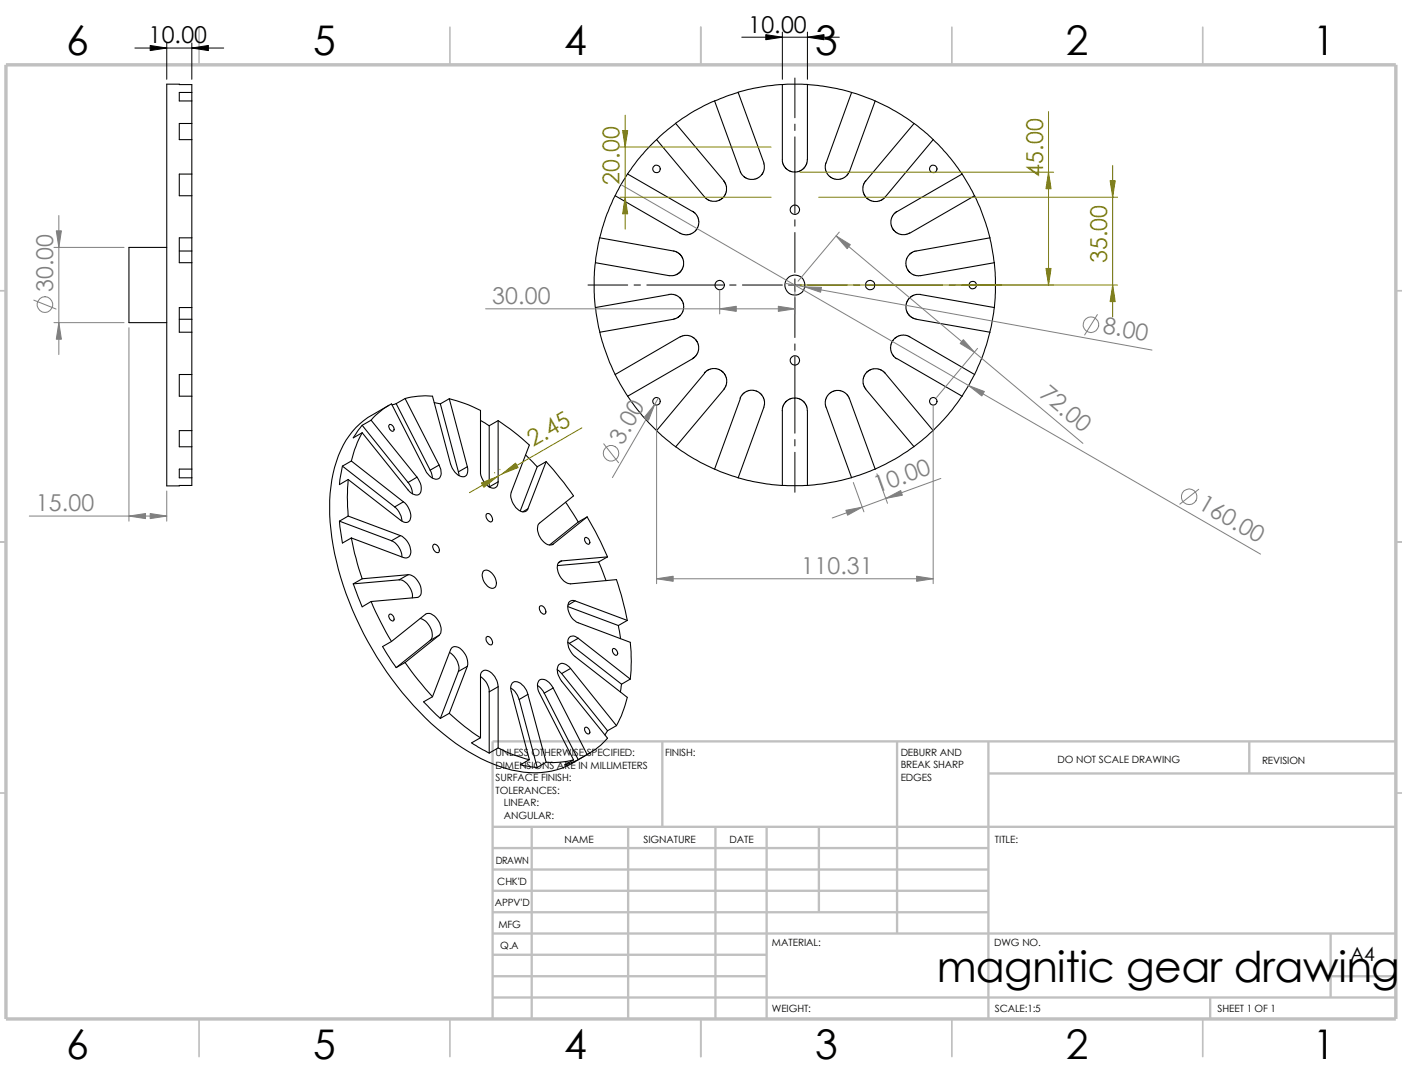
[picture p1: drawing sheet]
<svg xmlns="http://www.w3.org/2000/svg" width="279mm" height="216mm" viewBox="0 0 279 216" stroke-linecap="round" stroke-linejoin="round" font-family="sans-serif">
<g fill="none" stroke="#c0c0c0" stroke-width=".34">
<path d="M39.7 5.4v7.5M89.7 5.4v7.5M139.7 5.4v7.5M189.7 5.4v7.5M239.7 5.4v7.5M-.1 57.9h1.3M278.2 57.9h1.2M-.1 107.9h1.3M278.2 107.9h1.2M-.1 157.9h1.3M278.2 157.9h1.2M39.7 202.9v7.5"/>
<path d="M89.7 202.9v7.5M139.7 202.9v7.5M189.7 202.9v7.5M239.7 202.9v7.5"/>
</g>
<g fill="none" stroke="#c0c0c0" stroke-width=".47">
<path d="M132 147.7v17M178.8 147.7v38.2M197 147.7v55.2M197 154.1h81.2M249 147.7v6.4M278.2 147.7h-180v55.2M98.2 168.9h98.8M98.2 173.2h98.8M98.2 177.4h98.8M98.2 164.7h180M106 164.7v38.2M125.2 164.7v38.2"/>
<path d="M142.6 164.7v38.2M152.8 164.7v38.2M163.2 164.7v17M98.2 181.7h98.8M98.2 198.7h180M98.2 194.4h54.6M98.2 190.2h54.6M98.2 185.9h180M241.2 198.7v4.2M265.2 194.4h13M265.2 185.9v12.8"/>
</g>
<path d="M1.2 12.9h277v190h-277z" fill="none" stroke="#c0c0c0" stroke-width=".68" stroke-linecap="butt"/>
<g fill="none" stroke="#000" stroke-width=".21">
<path d="M38.2 18.4h-2.5v1.7h2.5M38.2 18.4v1.7M38.2 18.4v-1.6h-5v80l5-.1v-1.5M155.9 16.8v15.4l.3 .8 .5 .7 .8 .4 .9 .2 .9-.2 .8-.4 .5-.7 .3-.8v-15.4M155.9 16.8a41 41 0 0 0-8.8 1.6M160.9 16.8a40.2 40.2 0 0 1 8.8 1.6M160.9 16.8h-5M169.7 18.4l-5.2 14.5v.9l.4 .9 .6 .6 .9 .4h.9l.8-.3 .8-.6 .3-.7M169.7 18.4a39.9 39.9 0 0 1 12.5 6.2M38.2 24.6h-2.5v3.2h2.5M38.2 34.7h-2.5v4.3h2.5M38.2 24.6v3.2"/>
<path d="M38.2 34.7v4.3M38.2 20.1v4.5M38.2 27.8v6.9M38.2 39v8.4M122.6 39a38.7 38.7 0 0 0-3.9 13.3M125.1 34.6l-2.5 4.4M130.9 27.8a34.3 34.3 0 0 0-5.8 6.9l13.2 7.6 .6 .6 .3 .9v.9l-.3 .9-.5 .5-.8 .6-1 .1-1-.3-13-7.5M130.9 27.8l1.4-1.3 2.4-1.9 9.6 11.4M130.9 27.8l9.5 11.5 .5 .4 .8 .3 1 .1 .9-.3 .5-.5 .5-.7 .2-.6-.1-1-.5-1M142.4 20.1l5.1 14.1 .4 .6 .6 .6 .7 .3h1l.8-.2 .9-.8 .2-.5 .2-.5-.1-1.3M142.4 20.1a35.9 35.9 0 0 0-7.8 4.5M142.4 20.1l4.7-1.7 5.1 14"/>
<path d="M174.4 20.1l-5.1 14.1M182.2 24.6l-9.9 11.6-.3 .8v1l.3 .9 .5 .6 .9 .5 1.1 .1 .8-.2 .6-.4 9.8-11.7M182.2 24.6a39.2 39.2 0 0 1 9.5 10.1M191.7 34.7l2.5 4.3M191.7 34.7l-13.1 7.5-.5 .5-.6 1.2 .1 1.1 .4 .8 .7 .6 1 .3h.9l.7-.3M194.2 39a42.1 42.1 0 0 1 3.1 8.4M194.2 39l-12.9 7.4M33.2 49.3h-7.5v15h7.5M35.7 50h2.5M38.2 47.4h-2.5v4.9h2.5M38.2 47.4v2.6M38.2 52.3v9"/>
<path d="M38.2 50v2.3M118.7 52.3a37.9 37.9 0 0 0 .8 13.9M119.5 47.4l14.9 2.6 .9 .4 .6 .8 .3 .8v.9l-.4 .9-.5 .6-.9 .5h-1.1l-14.6-2.6M133.3 58.6h.9l.8 .3 .7 .6 .4 .7 .2 .8-.2 1-.5 .8-.5 .4-.9 .4-14.7 2.6M133.3 58.7l-14.6 2.6M181.2 50.7l1.2-.7 14.9-2.6 .9 4.9-15.2 2.6-.9-.1-.6-.4-.4-.3-.4-.8-.1-1.3zM198.2 52.3a47.3 47.3 0 0 1 0 9M35.7 63.6h2.5M38.2 61.3h-2.5v4.9h2.5M38.2 74.6h-2.5v4.3h2.5M38.2 63.6v2.6M38.2 74.6v4.3"/>
<path d="M38.2 66.2v8.4M38.2 78.9v6.9M38.2 61.3v2.3M80.7 79.4l-1.7 1M80.7 79.4l6.8 13.2M80.7 79.4a15.7 15.7 0 0 1 5.5-.5l3.6 13.5a3.1 3.1 0 0 0 2.7 2.6 1.47 1.47 0 0 0 .6-2M89.5 79.4l-1.7 1M89.5 79.4l3.6 13.6M89.5 79.4a28.2 28.2 0 0 1 6.3 2.3v12.2a3.4 3.4 0 0 0 2.5 3.3 1.05 1.05 0 0 0 1-1.2M119.5 66.2a40.6 40.6 0 0 0 5.6 12.7M125.1 78.9a38 38 0 0 0 5.8 6.8M135.5 67.1l-12.9 7.5"/>
<path d="M135.6 67.1l.8-.3h.9l.7 .3 .8 .7 .3 .7 .1 1.1-.5 1.2-.7 .7-12.9 7.4M140.4 74.3l.7-.6 .8-.3h1l.8 .4 .7 .6 .3 .8 .1 1.1-.1 .6-.4 .7-9.6 11.4M140.4 74.3l-9.5 11.5M147.5 79.4l.5-1 .6-.4 .9-.3 .9 .1 .7 .3 .7 .6 .5 1 .1 .9-5.3 14.6M147.5 79.4l-5.1 14M172.6 77.5l-.6-1v-1l.2-.6 .4-.7 .6-.5 .8-.3 1.1 .1 .8 .3 .5 .5 9.6 11.5M172.6 77.6l9.6 11.4M178.7 71.5l-.7-.6-.4-.8-.1-.9 .2-1 .7-.9 .7-.4 .9-.2 .7 .1 13.5 7.8M178.8 71.5l12.9 7.4M182.6 63.6l14.7 2.6M191.7 78.9a46.3 46.3 0 0 1-5.7 6.9M194.2 74.6l-2.5 4.3"/>
<path d="M197.3 66.2a39.9 39.9 0 0 1-3.1 8.4M198.2 61.3l-14.8-2.7h-.8l-.8 .3-.6 .5-.5 .7-.1 .6v1l.4 .9 .9 .7 .7 .2M198.2 61.3l-.9 4.9M38.2 85.8h-2.5v3.2h2.5M38.2 93.4h-2.5v1.8h2.5M38.2 85.8v3.2M38.2 93.4v1.8M38.2 89v4.4M68.2 92.8l-.6 3.7 1.8-1M68.2 92.8l10.5 8.2M69.4 95.5l10.7 8.3a1.03 1.03 0 0 0 1.2 .2 1.03 1.03 0 0 0 .6-1 4 4 0 0 0-1.5-3.1M69.4 95.5a39.2 39.2 0 0 0 0 7.3"/>
<path d="M70 91.8l-1.8 1M70 91.8l10.4 8.1M72.2 86.2a23.8 23.8 0 0 0-2.2 5.6M72.2 86.2l9.1 11.4a1.72 1.72 0 0 0 2.4 .7 2.86 2.86 0 0 0-.6-3.3M72.2 84.7l9.1 11.4M72.2 84.7l-1.8 2.5 1.8-1M74 83.7l-1.8 1M74 83.7l9.1 11.3M74 83.7a15 15 0 0 1 4-3.3l6.8 13.3a2.61 2.61 0 0 0 2.4 1.7 1.43 1.43 0 0 0 .6-1.9l-.3-.9M77.5 80.7a23.6 23.6 0 0 0-5.8 3.7 19.5 19.5 0 0 0-5.7 12.5 47.2 47.2 0 0 0 3.6 22.9 64.3 64.3 0 0 0 21.2 28.3 29.6 29.6 0 0 0 14.7 5.8 15 15 0 0 0 8.5-1.8l3.5-2.1M77.6 84.5a.84 .84 0 0 1 .8 .5 .84 .84 0 0 1-.1 .9 .89 .89 0 0 1-.7-1.4zM79 80.4l-.9 .2"/>
<path d="M79 80.4l6.7 13.2M80.4 99.9l-1.7 1.1M81.3 96.1l.7 1.2 .2 1M83.1 95l-1.8 1.1M85.7 93.6l.4 .9v.7M86.5 80.2l1.3 .2M87.5 92.6l-1.8 1M87.8 80.4l3.6 13.6M91.4 94l.1 .7M93.1 93l-1.7 1M95.8 83.7l1.7 1.1M97.5 84.8v12.2l1.8-1"/>
<path d="M99.3 83.8a47.9 47.9 0 0 1 6.2 4.8l-3.6 9.4a3.6 3.6 0 0 0 2.2 3.9h.3a.84 .84 0 0 0 .8-.6M99.3 83.8l-1.8 1M99.3 83.8v12.2M104.7 90.6l2.4 2.4M107.1 93l-3.4 8.8M108.8 91.9l-1.7 1.1M108.8 91.9l-3.6 9.4M108.8 91.9l3.6 4.2 1.9 2.7-6.8 5.4a2.31 2.31 0 0 0 .1 2.8 2.12 2.12 0 0 0 2.6 1.4M130.8 85.8l3.9 3.2M134.7 89a39.7 39.7 0 0 0 7.7 4.4M142.4 93.4l4.7 1.8M147.1 95.2a43.7 43.7 0 0 0 8.8 1.5"/>
<path d="M155.9 96.7h5M155.9 96.7v-15.4l.3-.8 .5-.6 .8-.5 .9-.2 .9 .2 .8 .5 .5 .6 .3 .8v15.4M174.4 93.4l-5.3-14.4-.5-.6-.7-.5-.6-.1-1.2 .1-.7 .4-.6 .7-.3 .9v.9l5.2 14.4M174.4 93.4l-.5 .2a40.2 40.2 0 0 1-13 3.1M186 85.8l-.4 .3a39.1 39.1 0 0 1-11.2 7.3M67.6 103.8l10.4 3.9M67.6 103.8l.6 4.4 1.8-1.1M69.4 102.8l-1.8 1M69.4 102.8l10.4 3.9M70 107.1l.7 3.1 1.5 5.1M70.4 116.3l1.8 4.6 1.8-1.1M72.2 115.3l-1.8 1"/>
<path d="M74 119.8a65.9 65.9 0 0 0 4 8M78 107.7a3.8 3.8 0 0 1 2.1 3.2M78.7 101a4.2 4.2 0 0 1 1.4 2.8M79.5 115.5a3.3 3.3 0 0 1 2.7 3.2v.4M79.5 115.5l-9.1 .8M79.8 106.7l-1.8 1M79.8 106.7a3.4 3.4 0 0 1 1.9 4 .99 .99 0 0 1-1.3 .3l-10.4-3.9M81.3 114.5l-9.1 .8M81.3 114.5l-1.8 1M81.3 114.5a3.3 3.3 0 0 1 2.5 4.1l-.7 .4-9.1 .8M86.4 108.5a1.02 1.02 0 0 1 1 .5 1.02 1.02 0 0 1-.1 1.1 1.1 1.1 0 0 1-.9-1.6zM96.3 113.8a1.29 1.29 0 0 1 2 .6 2.25 2.25 0 0 1 .4 2.6 1.45 1.45 0 0 1-2.1-.8l-.5-1.5z"/>
<path d="M96.9 102.4l.1-.1a1.02 1.02 0 0 1 1 .5 1.02 1.02 0 0 1-.1 1.1 1.17 1.17 0 0 1-1-1.5zM105.2 101.3l-1 .6M110.2 108.4l-.2 .1M111.9 111.7l-.2 .1a1.95 1.95 0 0 0-.3 2.5 2.87 2.87 0 0 0 2.3 2l9.2-.9 .9 3.1 1.2 5.1M111.9 111.7l-.6 .4M112.7 100l2.5 4M114.6 119.7l-1.4 .8M114.6 119.7l10.4 3.9M114.6 119.7a1.08 1.08 0 0 0-1.2 .2 1.08 1.08 0 0 0-.2 1.1 3.7 3.7 0 0 0 2 3l10.4 3.9a31.8 31.8 0 0 1 0 7.4M115.2 104l-5.7 4.5M116.5 107.1a.79 .79 0 0 1 .9 .3 .79 .79 0 0 1 .1 .8l-.1 .1a.85 .85 0 0 1-.9-1.2zM117 103l-1.8 1"/>
<path d="M117 103l-6.8 5.4M117 103l1.7 2.9 2.4 5M119.3 111.9l1.5 3.8M119.3 111.9l-8.2 .7M121.1 110.9l-1.8 1M121.1 110.9l-9.2 .8M77.6 122.4a.79 .79 0 0 1 .8 .2 .79 .79 0 0 1 .1 .9l-.1 .1a.85 .85 0 0 1-.8-1.2zM78 127.8l-1.8 1 2.8 4.2M80.7 132l-1.7 1M80.7 132l2.7 3.5 2.8 3.3M83.7 123.2a3.4 3.4 0 0 1 2.2 4.1l-.2 .3M85.7 127.6l-6.7 5.4"/>
<path d="M86.2 138.8l-1.8 1 3.4 3.3M87.5 126.5l-6.8 5.5M87.5 126.5l-1.8 1.1M87.5 126.5a2.3 2.3 0 0 0-.1-2.8 2.47 2.47 0 0 0-2.4-1.5l-7 5.6M89.6 130a3.6 3.6 0 0 1 1.8 3.7M91.4 133.7l-3.6 9.4M93.1 132.7l-3.6 9.4M93.1 132.7l-1.7 1M93.1 132.7a3.5 3.5 0 0 0-2.2-3.9 .91 .91 0 0 0-1.1 .6l-3.6 9.4M95.8 134.7v12.2M95.8 134.7a3.8 3.8 0 0 1 1.7 3.1M95.8 134.7a1.1 1.1 0 0 1 .6-1.1 1.1 1.1 0 0 1 1.3 .2 4.1 4.1 0 0 1 1.6 3"/>
<path d="M96.9 126.9a.85 .85 0 0 1 1.2 .9 .5 .5 0 0 1-.3 .7 .5 .5 0 0 1-.6-.4l-.3-.5zM97.5 137.8v12.2M99.3 136.8v12.2M99.3 136.8l-1.8 1M101.8 137l.8 .7 .9 1.6M103.5 139.3l3.6 13.6M105.2 138.3l3.6 13.5M105.2 138.3l-1.7 1M105.2 138.3a3.1 3.1 0 0 0-2.7-2.5 1.47 1.47 0 0 0-.6 2l3.6 13.5M107.1 136.5l.6 .4 .8 1.1M107.5 120.8a.82 .82 0 0 1 .9 0 .82 .82 0 0 1 .4 .8l-.1 .6a.82 .82 0 0 1-1.2-.7zM108.5 138l6.7 13.3"/>
<path d="M110.2 137l6.8 13.3M110.2 137l-1.7 1M110.2 137a2.49 2.49 0 0 0-2.6-1.6 2.11 2.11 0 0 0-.1 2.7l6.8 13.2M111 133.4l.9 .8M111.9 134.2l9.2 11.3M113.2 127.9l.3 .2M113.2 120.8l10 3.8M113.5 128.1l10.4 8.2M113.7 133.1l9.2 11.4M113.7 133.1l-1.8 1.1M113.7 133.1a1.72 1.72 0 0 0-2.3-.7 2.86 2.86 0 0 0 .5 3.3l9.2 11.3a15 15 0 0 1-4.1 3.3M115.2 127.1a1.15 1.15 0 0 0-1.2-.4 1.15 1.15 0 0 0-.8 1.1 3.9 3.9 0 0 0 1.4 3l10.4 8.1a23.8 23.8 0 0 1-2.1 5.6"/>
<path d="M115.2 127.1l10.4 8.2M115.2 127.1l-1.7 1M122.2 129.2a.84 .84 0 0 1 .7 .4 .84 .84 0 0 1 0 .9 .9 .9 0 0 1-.7-1.3zM123.2 124.6l.5 2.6M123.9 136.3l-.2 1.5M125 123.6l-1.8 1M125.6 135.3l-1.7 1M89.5 142.1a41.3 41.3 0 0 0 6.3 4.8M89.5 142.1l-1.7 1M95.8 146.9l-1.8 1.1 3.5 2M99.3 149l-1.8 1M99.3 149a26.3 26.3 0 0 0 6.2 2.3"/>
<path d="M105.5 151.3l-1.8 1 3.4 .6M108.8 151.8l-1.7 1.1M114.3 151.3a15.9 15.9 0 0 1-5.5 .5M115.2 151.3l-2.7 1.1 1.8-1.1M116.5 144.9a.79 .79 0 0 1 .9 .3 .79 .79 0 0 1 .1 .8 .66 .66 0 0 1-.7 0 .66 .66 0 0 1-.3-.7zM117 150.3l-1.8 1M121.1 145.5l-.5 .9M122.9 144.5l-1.8 1"/>
<circle cx="130.8" cy="33.6" r=".75"/>
<circle cx="186" cy="33.6" r=".76"/>
<circle cx="143.4" cy="56.8" r=".93"/>
<circle cx="158.4" cy="56.8" r="2"/>
<circle cx="158.4" cy="41.8" r=".93"/>
<circle cx="173.4" cy="56.8" r=".93"/>
<circle cx="193.9" cy="56.8" r=".75"/>
<circle cx="130.8" cy="79.9" r=".74"/>
<circle cx="158.4" cy="71.8" r=".93"/>
<circle cx="186" cy="79.9" r=".75"/>
</g>
<g fill="none" stroke="#808080" stroke-width=".2">
<path d="M123.8 36.8l127.4 73.6M6.7 59.8l4.5 1.8M10.8 49.3h13.9M11.7 42.9v27.7M143.4 57.8v4.7M156.5 56.4l73.1 13.3M158.4 57.8v4.7M166.6 47l49.2 41.3M167.3 46.2l-8.3 9.8M10.8 64.3h13.9M25.7 65.3v38.5M96.8 61.5h61.6"/>
<path d="M131.2 79.3l-9.2 15.8M194.8 69.4l-8.2 9.8M218.7 62.7l-2.5 4M33.2 97.8v6M120.3 88.4l3 3.8M130.9 80.9v35.3M170.1 96.1l2.1 5.8M174.8 94.4l2.1 5.8M186 80.9v35.3M187.5 95.3l-21.6 7.9M238.9 97.5l-3.8 2.9M5.8 102.8h27.4"/>
<path d="M130.9 115.3h55.1"/>
<circle cx="9" cy="60.6" r="1.55"/>
<circle cx="217.4" cy="64.7" r="1.56"/>
<circle cx="121.8" cy="90.3" r="1.55"/>
<circle cx="237" cy="98.9" r="1.57"/>
</g>
<g fill="none" stroke="#000" stroke-width=".2">
<path d="M26.9 9.6h17.7M33.2 8.6v7.2M38.2 8.6v7.2M147.8 7.4h19.5M155.9 6.4v9.4M158.4 15.5v8M160.9 6.4v9.4M158.4 24.7v1.3M158.4 27.3v15.2M117.2 56.8h7.9M126.4 56.8h1.2M128.9 56.8h15.2"/>
<path d="M145.4 56.8h1.3M148 56.8h7.9M157.1 56.8h2.6M158.4 43.8v1.2M158.4 46.3v8M158.4 55.5v2.5M158.4 59.3v7.9M160.9 56.8h7.9M170.1 56.8h1.3M172.6 56.8h15.3M189.1 56.8h1.3M191.7 56.8h7.9"/>
<path d="M158.4 68.5v1.3M158.4 71v15.3M158.4 87.5v1.3M158.4 90.1v7.9"/>
</g>
<g fill="#808080" stroke="#808080" stroke-width=".2">
<path d="M25.7 102.8l3.3-.5v1z"/>
<path d="M29.9 102.3l3.3 .5-3.3 .5z"/>
<path d="M11.2 46h1l-.5 3.3z"/>
<path d="M11.7 64.3l.5 3.3h-1z"/>
<path d="M176.5 99.3l3-1.6 .3 .9z"/>
<path d="M193 76.8l3.2 1.2-.5 .9z"/>
<path d="M160.4 57.1l3.3 .1-.2 1z"/>
<path d="M166.6 47l2.9 1.7-.7 .8z"/>
<path d="M192 67.6l2.2 2.5-2.9-1.7z"/>
<path d="M130.5 80.6l-1.3 3.1-.8-.5z"/>
<path d="M168.6 101.6l3.2-.6-2.9 1.6z"/>
<path d="M182.7 114.8l3.3 .5-3.3 .5z"/>
<path d="M130.9 115.3l3.3-.5v1z"/>
<path d="M143.4 61.5l3.3-.5v1z"/>
<path d="M155.1 61l3.3 .5-3.3 .5z"/>
</g>
<path d="M29.9 9.1l3.3 .5-3.3 .5zM38.2 9.6l3.3-.5v1zM152.6 6.9l3.3 .5-3.3 .5zM160.9 7.4l3.3-.5v1z" fill="#000" stroke="#000" stroke-width=".2"/>
<path d="M123.6 39.3h30.1M123.6 29.3h30.1M124.6 22.9v22.7M159.4 34.3h50.6M163.2 39.3h59.5M209 22.2v34.6M221.7 32.9v30.2M159.4 56.8h63.3M98.6 94.1v.1M99.6 93.5l.1 .1M116 85.2l-22.4 12.9" fill="none" stroke="#808000" stroke-width=".2"/>
<g fill="#808000" stroke="#808000" stroke-width=".2">
<path d="M95.9 96.2l3.2-1.2-2.7 2.1z"/>
<path d="M100.1 94.4l2.6-2.2 .6 .9z"/>
<path d="M209 34.3l.5 3.3h-1.1z"/>
<path d="M208.4 53.5h1.1l-.5 3.3z"/>
<path d="M124.1 26h1l-.5 3.3z"/>
<path d="M124.6 39.3l.5 3.3h-1z"/>
<path d="M221.7 56.8l.5 3.3h-1z"/>
<path d="M221.2 36h1l-.5 3.3z"/>
</g>
<text font-size="8.5" x="186.7" y="195.7">magnitic gear drawing</text>
<g font-size="8.1">
<text x="13.2" y="10.9">6</text>
<text x="62.4" y="10.9">5</text>
<text x="112.4" y="10.9">4</text>
<text x="162.4" y="10.9">3</text>
<text x="212.4" y="10.9">2</text>
<text x="261.7" y="10.9">1</text>
<text x="13.2" y="210.9">6</text>
<text x="62.4" y="210.9">5</text>
<text x="112.4" y="210.9">4</text>
<text x="162.4" y="210.9">3</text>
<text x="212.4" y="210.9">2</text>
<text x="261.7" y="210.9">1</text>
</g>
<g font-size="4.6">
<text x="29.6" y="8.6">10.00</text>
<text x="149.1" y="6.5">10.00</text>
</g>
<g font-size="4.6" fill="#808000">
<text x="207.9" y="35.2" transform="rotate(-90 207.9 35.2)">45.00</text>
<text x="123.5" y="36.8" transform="rotate(-90 123.5 36.8)">20.00</text>
<text x="220.6" y="52.5" transform="rotate(-90 220.6 52.5)">35.00</text>
<text x="106.3" y="89" transform="rotate(-30 106.3 89)">2.45</text>
</g>
<g font-size="4.6" fill="#808080">
<text x="10.6" y="58.2" transform="rotate(-90 10.6 58.2)">30.00</text>
<text x="98.1" y="60.6">30.00</text>
<text x="219.6" y="66.3" transform="rotate(10 219.6 66.3)">8.00</text>
<text x="206.9" y="78.8" transform="rotate(40 206.9 78.8)">72.0</text>
<text x="124.1" y="88.7" transform="rotate(-60 124.1 88.7)">3.00</text>
<text x="7.1" y="101.9">15.00</text>
<text x="174.9" y="98.3" transform="rotate(-20 174.9 98.3)">10.00</text>
<text x="238.5" y="101.2" transform="rotate(30 238.5 101.2)">160.00</text>
<text x="159.7" y="114.3">110.31</text>
</g>
<text font-size="3.9" x="269.1" y="191.5">A4</text>
<g font-size="2">
<text x="98.8" y="150.6">UNLESS OTHERWISE SPECIFIED:</text>
<text x="98.8" y="153.1">DIMENSIONS ARE IN MILLIMETERS</text>
<text x="98.8" y="155.6">SURFACE FINISH:</text>
<text x="132.5" y="150.6">FINISH:</text>
<text x="179.5" y="155.5">EDGES</text>
<text x="179.5" y="150.5">DEBURR AND</text>
<text x="179.5" y="153">BREAK SHARP</text>
<text x="210.8" y="151.9">DO NOT SCALE DRAWING</text>
<text x="251.5" y="152.1">REVISION</text>
<text x="98.8" y="158.1">TOLERANCES:</text>
<text x="100.4" y="160.6">LINEAR:</text>
<text x="100.4" y="163.1">ANGULAR:</text>
<text x="112.5" y="168">NAME</text>
<text x="128.2" y="167.9">SIGNATURE</text>
<text x="145.4" y="167.9">DATE</text>
<text x="198.3" y="167.9">TITLE:</text>
<text x="98.8" y="172.1">DRAWN</text>
<text x="99.1" y="176.3">CHK'D</text>
<text x="98.6" y="180.4">APPV'D</text>
<text x="99.3" y="184.8">MFG</text>
<text x="99.7" y="189">Q.A</text>
<text x="153.8" y="188.5">MATERIAL:</text>
<text x="198.1" y="188.5">DWG NO.</text>
<text x="153.8" y="201.5">WEIGHT:</text>
<text x="198.2" y="201.6">SCALE:1:5</text>
<text x="242.7" y="201.6">SHEET 1 OF 1</text>
</g>
</svg>
